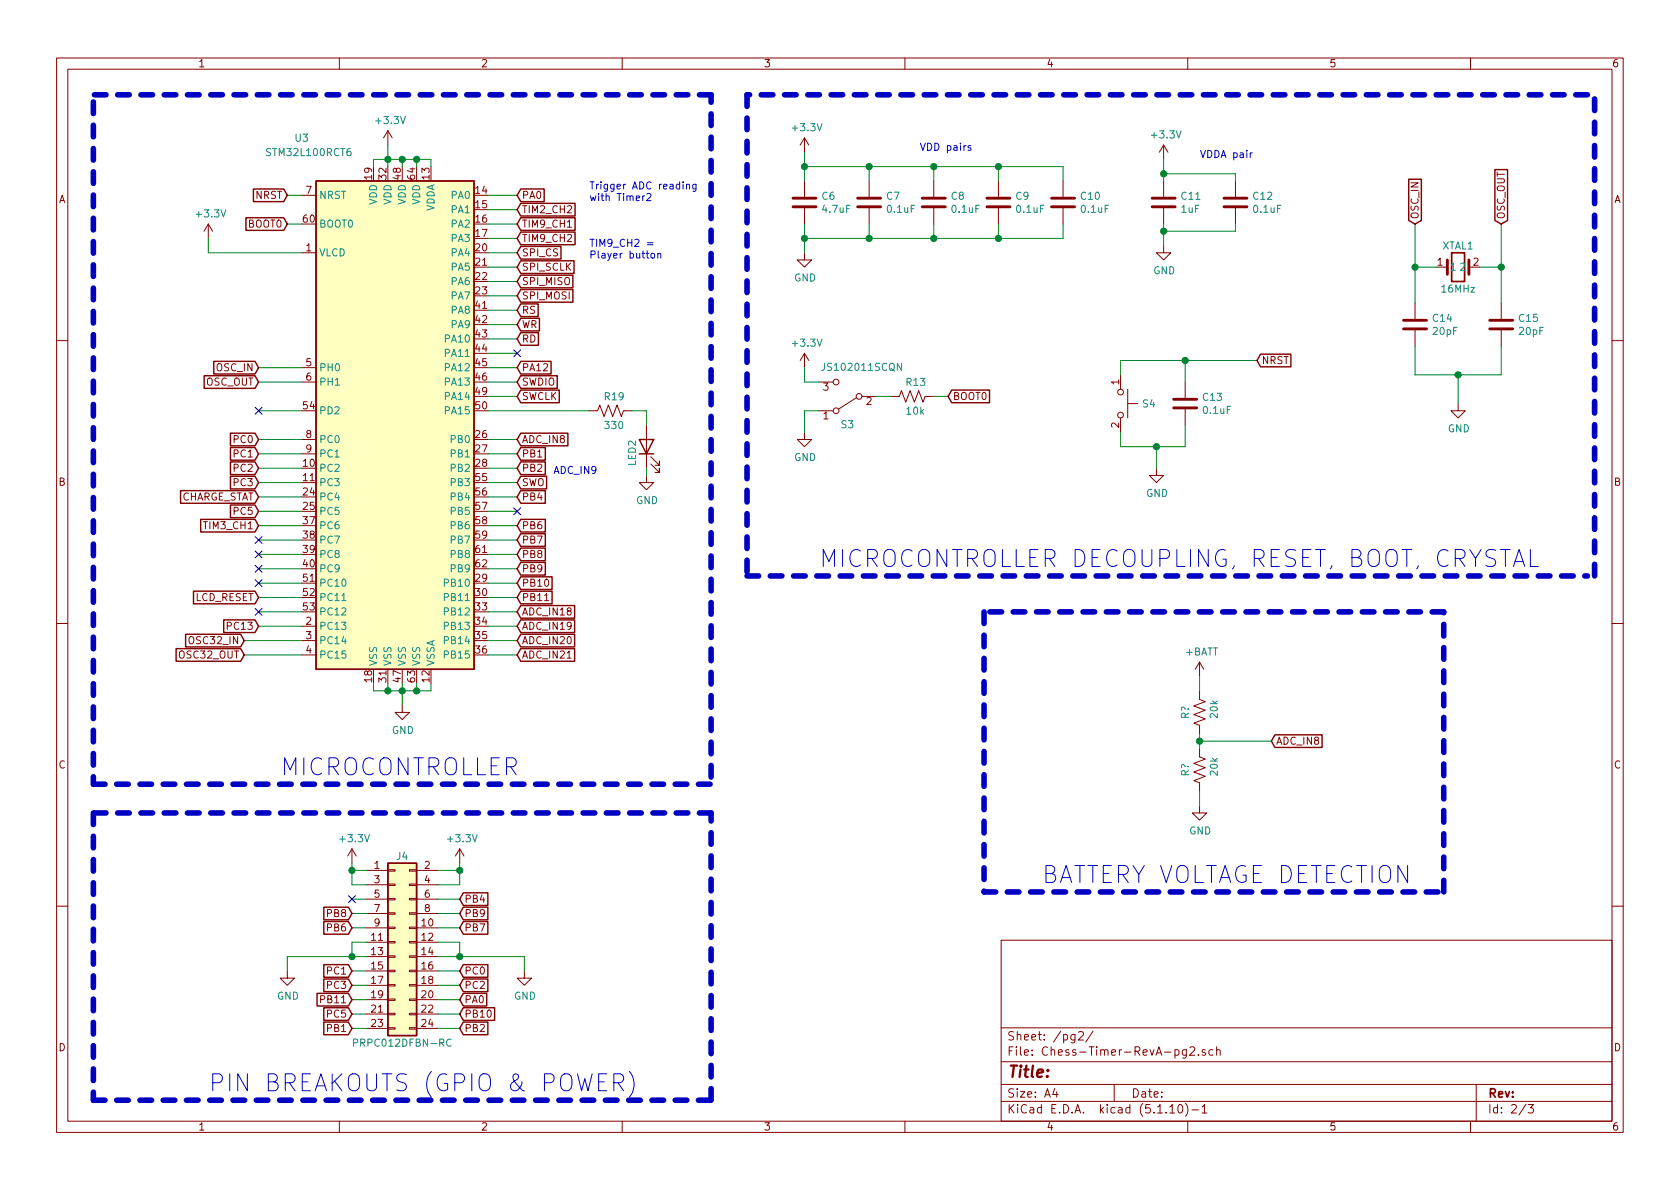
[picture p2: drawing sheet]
<svg xmlns="http://www.w3.org/2000/svg" width="297mm" height="210mm" viewBox="0 0 297 210" stroke-linecap="round" stroke-linejoin="round" font-family="sans-serif">
<g fill="none" stroke="#840000" stroke-width=".18">
<path d="M10 10.3h277v189.9h-277zM12 12.2h273v186.1h-273zM60 10.3v1.9M110 10.3v1.9M160 10.3v1.9M210 10.3v1.9M260 10.3v1.9M36.8 39.6l-.7 1.3M36.8 39.6v2.6M36.8 39.6l.8 1.3M53.3 34.5h2.6M68.6 23.1l-.8 1.3"/>
<path d="M68.6 23.1v2.5M68.6 23.1l.7 1.3M142.2 24.4l-.7 1.2M142.2 24.4v2.5M142.2 32v2.8M142.2 36.8v2.8M142.2 24.4l.8 1.2M153.7 32v2.8M153.7 36.8v2.8M165.1 32v2.8M165.1 36.8v2.8M176.5 32v2.8"/>
<path d="M176.5 36.8v2.8M188 32v2.8M188 36.8v2.8M205.7 25.6v2.6M205.7 32v2.8M205.7 36.8v2.8M205.7 25.6l-.7 1.3M205.7 25.6l.8 1.3M218.4 32v2.8M218.4 36.8v2.8M53.3 44.7h2.6M100.3 40.2h.8"/>
<path d="M142.2 44.7v1.3h1.3l-1.3 1.2-1.2-1.2h1.2M205.7 43.4v1.3h1.3l-1.3 1.3-1.2-1.3h1.2M250.2 53.6v2.8M250.2 58.4v2.8M255.3 47.2h.6M259.7 47.2h.6M265.4 53.6v2.8M265.4 58.4v2.8M10 60.2h2M53.3 67.6h2.6M53.3 77.7h2.6M53.3 65h2.6"/>
<path d="M104.1 72.6h1.6l.3-1 .8 2.1 .8-2.1 .7 2.1 .8-2.1 .8 2.1 .3-1.1h1.6M114.3 75.2v7.6M142.2 76.4v1.3h1.3l-1.3 1.3-1.2-1.3h1.2M142.2 62.5v2.5M142.2 62.5l-.7 1.2M142.2 62.5l.8 1.2M144.8 72.6h2.5M144.8 67.6h2.5M151.4 70.4l-3.2 2M152.4 70.1h2.5M157.5 70.1h1.5l.4-1 .7 2 .8-2 .8 2 .7-2 .8 2 .4-1h1.5M198.1 66.3v2.5"/>
<path d="M198.1 73.9v2.5M199.4 71.4h1.8M199.4 68.8v5.1M209.5 67.6v2.8M209.5 72.4v2.8M257.8 71.4v1.2h1.3l-1.3 1.3-1.3-1.3h1.3M285 60.2h2M53.3 80.3h2.6M114.3 84.1v1.2h1.3l-1.3 1.3-1.3-1.3h1.3M115.1 82l1.5 1.6v-.8v.8h-.8M115.1 80.8l1.5 1.5v-.8v.8h-.8M204.5 82.8v1.3h1.2l-1.2 1.2-1.3-1.2h1.3"/>
<path d="M10 110.3h2M53.3 110.7h2.6M53.3 113.3h2.6M53.3 115.8h2.6M96.3 106.2h.7M100.3 116.4h.7M212.1 117.1l-.8 1.3M212.1 117.1v2.5M212.1 117.1l.8 1.3M285 110.3h2M71.1 124.7v1.3h1.3l-1.3 1.2-1.3-1.2h1.3M212.1 122.2v1.5l1 .4-2 .7 2 .8-2 .8 2 .7-2 .8 1 .4v1.5"/>
<path d="M212.1 132.3v1.6l1 .3-2 .8 2 .8-2 .7 2 .8-2 .7 1 .4v1.5M62.2 150.1l-.7 1.3M62.2 150.1v2.5M62.2 150.1l.8 1.3M64.8 153.9h3.8M64.8 156.5h3.8M64.8 159h3.8M68.6 158.9h1.2v.2h-1.2zM68.6 156.3h1.2v.3h-1.2zM68.6 153.8h1.2v.2h-1.2zM72.4 158.9h1.3v.2h-1.3zM72.4 156.3h1.3v.3h-1.3z"/>
<path d="M72.4 153.8h1.3v.2h-1.3zM73.7 153.9h3.8M73.7 156.5h3.8M73.7 159h3.8M81.3 150.1l-.8 1.3M81.3 150.1v2.5M81.3 150.1l.7 1.3M212.1 142.5v1.3h1.3l-1.3 1.2-1.3-1.2h1.3M10 160.2h2M50.8 171.7v1.3h1.3l-1.3 1.2-1.3-1.2h1.3M64.8 164.1h3.8M64.8 166.6h3.8"/>
<path d="M64.8 169.2h3.8M64.8 171.7h3.8M64.8 174.2h3.8M64.8 176.8h3.8M64.8 179.3h3.8M64.8 161.5h3.8M68.6 171.6h1.2v.2h-1.2zM68.6 174.1h1.2v.3h-1.2zM68.6 176.7h1.2v.2h-1.2zM68.6 179.2h1.2v.2h-1.2zM68.6 169h1.2v.3h-1.2zM68.6 164h1.2v.2h-1.2z"/>
<path d="M68.6 161.4h1.2v.3h-1.2zM68.6 166.5h1.2v.2h-1.2zM72.4 171.6h1.3v.2h-1.3zM72.4 174.1h1.3v.3h-1.3zM72.4 176.7h1.3v.2h-1.3zM72.4 179.2h1.3v.2h-1.3zM72.4 169h1.3v.3h-1.3zM72.4 164h1.3v.2h-1.3zM72.4 161.4h1.3v.3h-1.3zM72.4 166.5h1.3v.2h-1.3zM73.7 164.1h3.8M73.7 166.6h3.8"/>
<path d="M73.7 169.2h3.8M73.7 171.7h3.8M73.7 174.2h3.8M73.7 176.8h3.8M73.7 179.3h3.8M73.7 161.5h3.8M92.7 171.7v1.3h1.3l-1.3 1.2-1.3-1.2h1.3M177 166.3h108v32h-108zM285 160.2h2M60 198.3v1.9M64.8 181.9h3.8M68.6 181.7h1.2v.3h-1.2z"/>
<path d="M72.4 181.7h1.3v.3h-1.3zM73.7 181.9h3.8M110 198.3v1.9M160 198.3v1.9M177 194.8h108M177 191.8h108M177 187.8h108M177 181.8h108M186.5 192.5l-.4 1h1M186.8 193v1M190.1 182.9v1.2l-.3 .3-.4-.1M190.1 183l-.5-.1-.3 .3 .1 .6 .2 .1 .5-.1"/>
<path d="M190.7 182.6l.2-.2h.4l.2 .2 .1 .2-1 1.1h1M193.3 182.3l-1.3 2M197 191.8v3M206.8 195.8l.5-.5v1.5M206.8 196.8h.9M208.5 195.4l.1-.1a.8 .8 0 0 1 .5 .8 .8 .8 0 0 1-.5 .7 1 1 0 0 1-.1-1.4zM209.6 195.1a1.71 1.71 0 0 1 0 2.3M209.8 185.6v1.2l-.3 .3-.4-.1M209.8 185.7l-.5-.1-.3 .3 .2 .6h.6M210 198.3v1.9M210.4 185.3l.2-.2h.4l.3 .4-1 1.1h1M210.7 196.3h1.2"/>
<path d="M211.9 186.5v.1M212.5 195.8l.5-.5v1.5M212.5 196.8h.9M213.1 185.7l-.3-.1-.3 .2 .1 .2 .5 .2v.3h-.6M214.5 185.7l-.5-.1-.3 .3 .1 .6 .2 .1 .5-.1M215.1 185.7l.2-.1 .4 .1v.9M215.1 185.1v1.5M260 198.3v1.9M261 191.8v6.5M269.8 195.2l-1.2 2M270.2 195.3h.9l-.5 .6 .4 .1v.7l-.2 .1-.6-.1"/>
<circle cx="147.8" cy="67.6" r=".51"/>
<circle cx="147.8" cy="72.6" r=".51"/>
<circle cx="151.9" cy="70.1" r=".51"/>
<circle cx="198.1" cy="73.4" r=".51"/>
<circle cx="198.1" cy="69.3" r=".51"/>
</g>
<g fill="#ffffc2" stroke="#ffffc2" stroke-width=".18">
<path d="M68.6 152.6h5.1v30.5h-5.1z"/>
<path d="M55.9 32h27.9v86.4h-27.9z"/>
</g>
<g fill="none" stroke="#840000" stroke-width=".25">
<path d="M43.5 38.5h6.7l.6 1.1-.6 1.1h-6.7zM44.8 33.4h5.4l.6 1.1-.6 1.2h-5.4zM55.9 32h27.9v86.4h-27.9zM92.1 33.4h4.1v2.3h-4.1l-.7-1.2zM92.1 36h9.6v2.2h-9.6l-.7-1.1zM92.1 38.5h9.6v2.2h-9.6l-.7-1.1zM249.1 31.7h2.2v7.3l-1.1 .6-1.1-.6zM264.3 30h2.2v9l-1.1 .6-1.1-.6zM92.1 53.7h3v2.3h-3l-.7-1.1zM92.1 58.8h3.1v2.3h-3.1l-.7-1.2zM92.1 56.3h3.3v2.2h-3.3l-.7-1.1zM92.1 51.2h9.2v2.2h-9.2l-.7-1.1z"/>
<path d="M92.1 41h9.6v2.3h-9.6l-.7-1.1zM92.1 48.7h9.2v2.2h-9.2l-.7-1.1zM92.1 46.1h9.4v2.3h-9.4l-.7-1.2zM92.1 43.6h7.1v2.2h-7.1l-.7-1.1zM36.1 66.4h9l.6 1.2-.6 1.1h-9zM37.8 63.9h7.3l.6 1.1-.6 1.1h-7.3zM40.7 79.1h4.4l.6 1.2-.6 1.1h-4.4zM40.7 76.6h4.4l.6 1.1-.6 1.1h-4.4zM92.1 79.1h4.3v2.3h-4.3l-.7-1.1zM92.1 63.9h5.3v2.2h-5.3l-.7-1.1zM92.1 76.6h8.3v2.2h-8.3l-.7-1.1zM92.1 69h6.8v2.2h-6.8l-.7-1.1z"/>
<path d="M92.1 66.4h6.4v2.3h-6.4l-.7-1.1zM113 77.7h2.6l-1.3 2.6zM168.3 69h6.7v2.2h-6.7l-.7-1.1zM222.9 62.6h5.3v2.3h-5.3l-.7-1.2zM31.9 86.8h13.2l.6 1.1-.6 1.1h-13.2zM35.5 91.8h9.6l.6 1.2-.6 1.1h-9.6zM40.7 89.3h4.4l.6 1.1-.6 1.1h-4.4zM40.7 84.2h4.4l.6 1.1-.6 1.2h-4.4zM40.7 81.7h4.4l.6 1.1-.6 1.1h-4.4zM92.1 81.7h4.3v2.2h-4.3l-.7-1.1zM92.1 84.2h4.5v2.3h-4.5l-.7-1.2zM92.1 86.8h4.3v2.2h-4.3l-.7-1.1z"/>
<path d="M92.1 91.8h4.3v2.3h-4.3l-.7-1.1zM92.1 94.4h4.3v2.2h-4.3l-.7-1.1zM92.1 96.9h4.3v2.3h-4.3l-.7-1.2zM92.1 99.5h4.3v2.2h-4.3l-.7-1.1zM113 80.3h2.6M31.1 114.7h11.4l.7 1.1-.7 1.1h-11.4zM32.8 112.2h9.7l.7 1.1-.7 1.1h-9.7zM34.2 104.5h10.9l.6 1.2-.6 1.1h-10.9zM39.5 109.6h5.6l.6 1.1-.6 1.2h-5.6zM92.1 104.5h5.5v2.3h-5.5l-.7-1.1zM92.1 102h5.5v2.2h-5.5l-.7-1.1zM92.1 114.7h9.5v2.2h-9.5l-.7-1.1z"/>
<path d="M92.1 112.2h9.5v2.2h-9.5l-.7-1.1zM92.1 109.6h9.5v2.3h-9.5l-.7-1.2zM92.1 107.1h9.5v2.2h-9.5l-.7-1.1zM225.4 129.9h8.4v2.3h-8.4l-.6-1.1zM68.6 152.6h5.1v30.5h-5.1zM81.9 157.9h4.4v2.2h-4.4l-.6-1.1zM56.1 175.7h5.5l.6 1.1-.6 1.1h-5.5zM57.3 163h4.3l.6 1.1-.6 1.1h-4.3zM57.3 160.4h4.3l.6 1.1-.6 1.2h-4.3zM57.3 170.6h4.3l.6 1.1-.6 1.1h-4.3zM57.3 173.1h4.3l.6 1.1-.6 1.2h-4.3zM57.3 178.2h4.3l.6 1.1-.6 1.1h-4.3z"/>
<path d="M81.9 178.2h5.6v2.2h-5.6l-.6-1.1zM81.9 170.6h4.4v2.2h-4.4l-.6-1.1zM81.9 175.7h4.2v2.2h-4.2l-.6-1.1zM81.9 173.1h4.4v2.3h-4.4l-.6-1.2zM81.9 160.4h4.4v2.3h-4.4l-.6-1.2zM81.9 163h4.4v2.2h-4.4l-.6-1.1zM57.3 180.7h4.3l.6 1.2-.6 1.1h-4.3zM81.9 180.7h4.4v2.3h-4.4l-.6-1.1z"/>
</g>
<path d="M159.4 64.2v1.3l-.8-1.3v1.3M60.5 106.2h.7M62.5 184.4l.7-.1v-.4l-.7-.2v1.3M79.8 183.9a.6 .6 0 0 0-.9 .4 .6 .6 0 0 0 .6 .7l.3-.1" fill="none" stroke="#008484" stroke-width=".18"/>
<g fill="none" stroke="#840000" stroke-width=".51">
<path d="M140.2 36.6h4.1M140.2 35h4.1M151.6 36.6h4.1M151.6 35h4.1M163.1 36.6h4M163.1 35h4M174.5 36.6h4.1M174.5 35h4.1M185.9 36.6h4.1M185.9 35h4.1M203.7 36.6h4.1M203.7 35h4.1"/>
<path d="M216.4 36.6h4.1M216.4 35h4.1M248.2 58.2h4M248.2 56.6h4M255.9 46v2.5M259.7 46v2.5M263.4 58.2h4.1M263.4 56.6h4.1M207.5 72.1h4.1M207.5 70.6h4.1"/>
</g>
<path d="M256.7 44.7h2.3v5.1h-2.3z" fill="none" stroke="#840000" stroke-width=".3"/>
<g fill="none" stroke="#0000c2" stroke-width=".99" stroke-dasharray="2.1 2.1">
<path d="M16.5 18v120.7M125.7 16.8h-109.2M132.1 16.8v86.3M280.7 16.8h-148.6M132.1 101.8h148.6M174 108.2v49.5M255.3 108.2h-81.3M281.9 101.8v-86.3M16.5 138.7h109.2M125.7 137.4v-120.6M16.5 143.8v50.8M125.7 143.8h-109.2"/>
<path d="M174 157.7h81.3M255.3 157.7v-49.5M16.5 194.6h109.2M125.7 194.6v-50.8"/>
</g>
<g fill="none" stroke="#008400" stroke-width=".18">
<path d="M50.8 39.6h2.5M50.8 34.5h2.5M66 29.5v-1.3h10.2v1.3M68.6 25.6v3.9M71.1 28.2v1.3M73.7 28.2v1.3M86.4 39.6h5M86.4 34.5h5M86.4 37.1h5M142.2 29.5h45.8v2.5M142.2 26.9v5.1M142.2 39.6v5.1"/>
<path d="M153.7 29.5v2.5M153.7 39.6v2.6M165.1 29.5v2.5M165.1 39.6v2.6M176.5 29.5v2.5M176.5 39.6v2.6M188 39.6v2.6h-45.8M205.7 28.2v3.8M205.7 39.6v3.8M205.7 30.7h12.7v1.3M218.4 39.6v1.3h-12.7M250.2 39.6v14"/>
<path d="M265.4 39.6v14M36.8 42.2v2.5h16.5M86.4 42.2h5M86.4 47.2h5M86.4 59.9h5M86.4 57.4h5M86.4 54.9h5M86.4 52.3h5M86.4 49.8h5M86.4 44.7h5M250.2 47.2h3.8M261.6 47.2h3.8"/>
<path d="M45.7 72.6h7.6M45.7 77.7h7.6M45.7 65h7.6M45.7 67.6h7.6M86.4 72.6h17.7M86.4 77.7h5M86.4 65h5M86.4 62.5h5M86.4 67.6h5M86.4 70.1h5M111.8 72.6h2.5v2.6M142.2 65v2.6h2.6"/>
<path d="M144.8 72.6h-2.6v3.8M154.9 70.1h2.6M165.1 70.1h2.5M204.5 79v3.8M209.5 75.2v3.8h-11.4v-2.6M209.5 63.7v3.9M222.2 63.7h-24.1v2.6M250.2 61.2v5.1h15.2v-5.1M257.8 66.3v5.1M45.7 90.4h7.6M45.7 82.8h7.6M45.7 85.3h7.6"/>
<path d="M45.7 87.9h7.6M45.7 93h7.6M45.7 95.5h7.6M45.7 98h7.6M45.7 80.3h7.6M86.4 90.4h5M86.4 82.8h5M86.4 85.3h5M86.4 87.9h5M86.4 93h5M86.4 95.5h5M86.4 98h5"/>
<path d="M86.4 80.3h5M114.3 82.8v1.3M43.2 113.3h10.1M43.2 115.8h10.1M45.7 100.6h7.6M45.7 103.1h7.6M45.7 105.7h7.6M45.7 108.2h7.6M45.7 110.7h7.6M86.4 100.6h5M86.4 103.1h5M86.4 105.7h5"/>
<path d="M86.4 108.2h5M86.4 110.7h5M86.4 113.3h5M86.4 115.8h5M212.1 119.6v2.6M66 120.9v1.3h10.2v-1.3M68.6 120.9v1.3M71.1 120.9v3.8M73.7 120.9v1.3M212.1 129.8v2.5M212.1 139.9v2.6M212.1 131.1h12.7"/>
<path d="M62.2 153.9h2.6M62.2 152.6v3.9h2.6M62.2 159h2.6M77.5 153.9h3.8M77.5 159h3.8M81.3 152.6v3.9h-3.8M62.2 171.7h2.6M62.2 174.2h2.6M62.2 176.8h2.6M62.2 179.3h2.6M62.2 164.1h2.6M62.2 161.5h2.6"/>
<path d="M64.8 166.6h-2.6v2.6M64.8 169.2h-14v2.5M77.5 166.6h3.8v2.6M77.5 169.2h15.2v2.5M77.5 171.7h3.8M77.5 174.2h3.8M77.5 176.8h3.8M77.5 179.3h3.8M77.5 164.1h3.8M77.5 161.5h3.8M62.2 181.9h2.6M77.5 181.9h3.8"/>
</g>
<g fill="none" stroke="#0000c2" stroke-width=".18">
<path d="M114 34.6l-.4 .3M114.4 34.3l.5-.1 .2 .4-.1 .2-.7 .7h.8M121.4 32.7l.2-.1h.3v.8M121.4 32.6v.8M123.1 32.6l-.1 1.1-.2 .2-.3-.1M123.1 32.6h-.4l-.2 .2 .1 .6h.5M171.6 25.8l-.3-.1-.2 .2 .1 .2 .4 .1v.3h-.5M221.4 27l-.2 .1-.1 .1M114.5 42.9h.9M114.5 43.3h.9M115.1 44.9l.2-.1 .3 .1 .1 .1-.1 .6h-.3l-.2-.1zM116.3 44.9l.2-.1 .3 .1v.7"/>
<path d="M116.3 44.8v.8M270.6 97.2v3h1.4M267.6 100.2l1-3 1 3M107.3 189.9h-1.5v3h1.5M108.5 191.5h1.2a.81 .81 0 0 0 .6-.8 .81 .81 0 0 0-.6-.8h-1.2v3M109.2 191.5l1.1 1.4M111.3 189.5a3.4 3.4 0 0 1 0 4.5"/>
</g>
<g fill="#008400" stroke="#008400" stroke-width=".25">
<circle cx="205.7" cy="30.7" r=".51"/>
<circle cx="153.7" cy="29.5" r=".51"/>
<circle cx="205.7" cy="40.9" r=".51"/>
<circle cx="257.8" cy="66.3" r=".51"/>
<circle cx="71.1" cy="122.2" r=".51"/>
<circle cx="212.1" cy="131.1" r=".51"/>
<circle cx="250.2" cy="47.2" r=".51"/>
<circle cx="265.4" cy="47.2" r=".51"/>
<circle cx="71.1" cy="28.2" r=".51"/>
<circle cx="68.6" cy="28.2" r=".51"/>
<circle cx="176.5" cy="42.2" r=".51"/>
<circle cx="73.7" cy="122.2" r=".51"/>
<circle cx="142.2" cy="29.5" r=".51"/>
<circle cx="142.2" cy="42.2" r=".51"/>
<circle cx="73.7" cy="28.2" r=".51"/>
<circle cx="165.1" cy="42.2" r=".51"/>
<circle cx="204.5" cy="79" r=".51"/>
<circle cx="62.2" cy="169.2" r=".51"/>
<circle cx="209.6" cy="63.7" r=".51"/>
<circle cx="153.7" cy="42.2" r=".51"/>
<circle cx="68.6" cy="122.2" r=".51"/>
<circle cx="81.3" cy="169.2" r=".51"/>
<circle cx="165.1" cy="29.5" r=".51"/>
<circle cx="62.2" cy="153.9" r=".51"/>
<circle cx="176.5" cy="29.5" r=".51"/>
<circle cx="81.3" cy="153.9" r=".51"/>
</g>
<g fill="none" stroke="#000084" stroke-width=".18">
<path d="M45.1 72l1.2 1.2M46.3 72l-1.2 1.2M90.8 61.9l1.2 1.2M92 61.9l-1.2 1.2M45.1 100l1.2 1.2M45.1 97.4l1.2 1.2M45.1 94.9l1.2 1.2M46.3 100l-1.2 1.2M46.3 97.4l-1.2 1.2M46.3 94.9l-1.2 1.2M90.8 89.8l1.2 1.2M92 89.8l-1.2 1.2"/>
<path d="M45.1 102.5l1.2 1.2M45.1 107.6l1.2 1.2M46.3 102.5l-1.2 1.2M46.3 107.6l-1.2 1.2M61.6 158.4l1.2 1.2M62.8 158.4l-1.2 1.2"/>
</g>
<g font-size="4.2" fill="#0000c2">
<text x="144.8" y="100.3">MICROCONTROLLER DECOUPLING, RESET, BOOT, CRYSTAL</text>
<text x="49.5" y="137.2">MICROCONTROLLER</text>
<text x="184.1" y="156.2">BATTERY VOLTAGE DETECTION</text>
<text x="36.8" y="193">PIN BREAKOUTS (GPIO &amp; POWER)</text>
</g>
<text font-size="2.8" fill="#840000" x="178" y="190.5">Title:</text>
<g font-size="2.1" fill="#840000">
<text x="178" y="184">Sheet: /pg2/</text>
<text x="178" y="186.7">File: Chess-Timer-RevA-pg2.sch</text>
<text x="178" y="196.9">KiCad E.D.A. kicad (5.1.10)-1</text>
<text x="178" y="194.1">Size: A4</text>
<text x="200" y="194.1">Date:</text>
<text x="263" y="194.1">Rev:</text>
<text x="263" y="196.9">Id: 2/3</text>
</g>
<g font-size="1.8" fill="#840000">
<text x="35" y="11.9">1</text>
<text x="85" y="11.9">2</text>
<text x="135" y="11.9">3</text>
<text x="185" y="11.9">4</text>
<text x="235" y="11.9">5</text>
<text x="285" y="11.9">6</text>
<text x="10.4" y="35.9">A</text>
<text x="45.2" y="35.2">NRST</text>
<text x="54.1" y="34.3">7</text>
<text x="65.8" y="31.7" transform="rotate(-90 65.8 31.7)">19</text>
<text x="68.3" y="31.7" transform="rotate(-90 68.3 31.7)">32</text>
<text x="70.9" y="31.7" transform="rotate(-90 70.9 31.7)">48</text>
<text x="73.4" y="31.7" transform="rotate(-90 73.4 31.7)">64</text>
<text x="75.9" y="31.7" transform="rotate(-90 75.9 31.7)">13</text>
<text x="84.1" y="34.3">14</text>
<text x="92.2" y="35.2">PA0</text>
<text x="285.4" y="35.9">A</text>
<text x="43.9" y="40.3">BOOT0</text>
<text x="53.6" y="39.4">60</text>
<text x="84.1" y="36.8">15</text>
<text x="84.1" y="39.4">16</text>
<text x="84.1" y="41.9">17</text>
<text x="92.2" y="37.7">TIM2_CH2</text>
<text x="92.2" y="40.3">TIM9_CH1</text>
<text x="250.8" y="38.8" transform="rotate(-90 250.8 38.8)">OSC_IN</text>
<text x="266.1" y="38.8" transform="rotate(-90 266.1 38.8)">OSC_OUT</text>
<text x="54.1" y="44.4">1</text>
<text x="84.1" y="44.4">20</text>
<text x="84.1" y="47">21</text>
<text x="92.2" y="42.8">TIM9_CH2</text>
<text x="92.2" y="47.9">SPI_SCLK</text>
<text x="92.2" y="45.3">SPI_CS</text>
<text x="254.2" y="47">1</text>
<text x="260.5" y="47">2</text>
<text x="84.1" y="49.5">22</text>
<text x="84.1" y="52.1">23</text>
<text x="92.2" y="53">SPI_MOSI</text>
<text x="92.2" y="50.4">SPI_MISO</text>
<text x="84.1" y="59.7">43</text>
<text x="84.1" y="54.6">41</text>
<text x="84.1" y="57.1">42</text>
<text x="92.2" y="55.5">RS</text>
<text x="92.2" y="58">WR</text>
<text x="38.4" y="65.7">OSC_IN</text>
<text x="54.1" y="64.8">5</text>
<text x="84.1" y="62.2">44</text>
<text x="84.1" y="64.8">45</text>
<text x="92.2" y="60.6">RD</text>
<text x="92.2" y="65.7">PA12</text>
<text x="223" y="64.4">NRST</text>
<text x="36.4" y="68.2">OSC_OUT</text>
<text x="54.1" y="67.3">6</text>
<text x="84.1" y="67.3">46</text>
<text x="84.1" y="69.8">49</text>
<text x="92.2" y="70.7">SWCLK</text>
<text x="92.2" y="68.2">SWDIO</text>
<text x="145.6" y="69.1">3</text>
<text x="153.2" y="71.6">2</text>
<text x="168.4" y="70.7">BOOT0</text>
<text x="197.9" y="68" transform="rotate(-90 197.9 68)">1</text>
<text x="53.6" y="72.4">54</text>
<text x="54.1" y="77.5">8</text>
<text x="84.1" y="72.4">50</text>
<text x="84.1" y="77.5">26</text>
<text x="145.6" y="74.2">1</text>
<text x="197.9" y="75.7" transform="rotate(-90 197.9 75.7)">2</text>
<text x="41.5" y="80.9">PC1</text>
<text x="41.5" y="78.4">PC0</text>
<text x="41.5" y="83.4">PC2</text>
<text x="53.6" y="82.5">10</text>
<text x="54.1" y="80">9</text>
<text x="84.1" y="80">27</text>
<text x="84.1" y="82.5">28</text>
<text x="92.2" y="80.9">PB1</text>
<text x="92.2" y="78.4">ADC_IN8</text>
<text x="92.2" y="83.4">PB2</text>
<text x="10.4" y="85.9">B</text>
<text x="31.7" y="88.5">CHARGE_STAT</text>
<text x="41.5" y="86">PC3</text>
<text x="53.6" y="85.1">11</text>
<text x="53.6" y="87.6">24</text>
<text x="84.1" y="85.1">55</text>
<text x="84.1" y="87.6">56</text>
<text x="92.2" y="86">SWO</text>
<text x="92.2" y="88.5">PB4</text>
<text x="285.4" y="85.9">B</text>
<text x="36.4" y="93.6">TIM3_CH1</text>
<text x="41.5" y="91.1">PC5</text>
<text x="53.6" y="90.2">25</text>
<text x="53.6" y="92.7">37</text>
<text x="53.6" y="95.2">38</text>
<text x="84.1" y="90.2">57</text>
<text x="84.1" y="92.7">58</text>
<text x="84.1" y="95.2">59</text>
<text x="92.2" y="93.6">PB6</text>
<text x="53.6" y="97.8">39</text>
<text x="53.6" y="100.3">40</text>
<text x="84.1" y="97.8">61</text>
<text x="84.1" y="100.3">62</text>
<text x="92.2" y="96.1">PB7</text>
<text x="92.2" y="98.7">PB8</text>
<text x="92.2" y="101.2">PB9</text>
<text x="34.4" y="106.3">LCD_RESET</text>
<text x="53.6" y="102.9">51</text>
<text x="53.6" y="105.4">52</text>
<text x="53.6" y="107.9">53</text>
<text x="84.1" y="102.9">29</text>
<text x="84.1" y="105.4">30</text>
<text x="84.1" y="107.9">33</text>
<text x="92.2" y="106.3">PB11</text>
<text x="92.2" y="103.8">PB10</text>
<text x="33.8" y="113.9">OSC32_IN</text>
<text x="40.5" y="111.4">PC13</text>
<text x="54.1" y="110.5">2</text>
<text x="54.1" y="113">3</text>
<text x="84.1" y="110.5">34</text>
<text x="84.1" y="113">35</text>
<text x="92.2" y="113.9">ADC_IN20</text>
<text x="92.2" y="111.4">ADC_IN19</text>
<text x="92.2" y="108.8">ADC_IN18</text>
<text x="31.9" y="116.5">OSC32_OUT</text>
<text x="54.1" y="115.6">4</text>
<text x="84.1" y="115.6">36</text>
<text x="92.2" y="116.5">ADC_IN21</text>
<text x="65.8" y="120.6" transform="rotate(-90 65.8 120.6)">18</text>
<text x="68.3" y="120.6" transform="rotate(-90 68.3 120.6)">31</text>
<text x="70.9" y="120.6" transform="rotate(-90 70.9 120.6)">47</text>
<text x="73.4" y="120.6" transform="rotate(-90 73.4 120.6)">63</text>
<text x="75.9" y="120.6" transform="rotate(-90 75.9 120.6)">12</text>
<text x="225.6" y="131.7">ADC_IN8</text>
<text x="10.4" y="135.9">C</text>
<text x="285.4" y="135.9">C</text>
<text x="66.2" y="153.7">1</text>
<text x="75.1" y="153.7">2</text>
<text x="66.2" y="156.2">3</text>
<text x="66.2" y="158.7">5</text>
<text x="66.2" y="161.3">7</text>
<text x="75.1" y="156.2">4</text>
<text x="75.1" y="158.7">6</text>
<text x="75.1" y="161.3">8</text>
<text x="82.1" y="159.6">PB4</text>
<text x="58" y="164.7">PB6</text>
<text x="58" y="162.2">PB8</text>
<text x="65.7" y="166.4">11</text>
<text x="66.2" y="163.8">9</text>
<text x="74.6" y="163.8">10</text>
<text x="74.6" y="166.4">12</text>
<text x="82.1" y="162.2">PB9</text>
<text x="82.1" y="164.7">PB7</text>
<text x="58" y="172.3">PC1</text>
<text x="65.7" y="168.9">13</text>
<text x="65.7" y="171.4">15</text>
<text x="65.7" y="174">17</text>
<text x="74.6" y="168.9">14</text>
<text x="74.6" y="171.4">16</text>
<text x="74.6" y="174">18</text>
<text x="82.1" y="172.3">PC0</text>
<text x="57" y="177.4">PB11</text>
<text x="58" y="174.9">PC3</text>
<text x="58" y="180">PC5</text>
<text x="65.7" y="176.5">19</text>
<text x="65.7" y="179.1">21</text>
<text x="74.6" y="176.5">20</text>
<text x="74.6" y="179.1">22</text>
<text x="82.1" y="180">PB10</text>
<text x="82.1" y="177.4">PA0</text>
<text x="82.1" y="174.9">PC2</text>
<text x="10.4" y="185.9">D</text>
<text x="58" y="182.5">PB1</text>
<text x="65.7" y="181.6">23</text>
<text x="74.6" y="181.6">24</text>
<text x="82.1" y="182.5">PB2</text>
<text x="285.4" y="185.9">D</text>
<text x="35" y="199.9">1</text>
<text x="85" y="199.9">2</text>
<text x="135" y="199.9">3</text>
<text x="185" y="199.9">4</text>
<text x="235" y="199.9">5</text>
<text x="285" y="199.9">6</text>
</g>
<g font-size="1.8" fill="#008484">
<text x="66.6" y="21.9">+3.3V</text>
<text x="140.3" y="23.2">+3.3V</text>
<text x="47.4" y="27.6">STM32L100RCT6</text>
<text x="52.2" y="25.1">U3</text>
<text x="203.8" y="24.5">+3.3V</text>
<text x="56.4" y="35.2">NRST</text>
<text x="79.9" y="35.2">PA0</text>
<text x="145.4" y="35.3">C6</text>
<text x="156.8" y="35.3">C7</text>
<text x="168.2" y="35.3">C8</text>
<text x="179.7" y="35.3">C9</text>
<text x="191.2" y="35.3">C10</text>
<text x="208.9" y="35.3">C11</text>
<text x="221.6" y="35.3">C12</text>
<text x="34.9" y="38.4">+3.3V</text>
<text x="56.4" y="40.3">BOOT0</text>
<text x="66.7" y="36.2" transform="rotate(-90 66.7 36.2)">VDD</text>
<text x="69.2" y="36.2" transform="rotate(-90 69.2 36.2)">VDD</text>
<text x="71.8" y="36.2" transform="rotate(-90 71.8 36.2)">VDD</text>
<text x="74.3" y="36.2" transform="rotate(-90 74.3 36.2)">VDD</text>
<text x="76.8" y="37.5" transform="rotate(-90 76.8 37.5)">VDDA</text>
<text x="79.9" y="37.7">PA1</text>
<text x="79.9" y="40.3">PA2</text>
<text x="145.5" y="37.6">4.7uF</text>
<text x="157" y="37.6">0.1uF</text>
<text x="168.4" y="37.6">0.1uF</text>
<text x="179.8" y="37.6">0.1uF</text>
<text x="191.3" y="37.6">0.1uF</text>
<text x="208.9" y="37.6">1uF</text>
<text x="221.7" y="37.6">0.1uF</text>
<text x="56.4" y="45.3">VLCD</text>
<text x="79.9" y="42.8">PA3</text>
<text x="79.9" y="45.3">PA4</text>
<text x="79.9" y="47.9">PA5</text>
<text x="255" y="44.1">XTAL1</text>
<text x="256.3" y="47.9">1</text>
<text x="258.3" y="47.9">2</text>
<text x="79.9" y="50.4">PA6</text>
<text x="79.9" y="53">PA7</text>
<text x="140.4" y="49.8">GND</text>
<text x="203.9" y="48.5">GND</text>
<text x="255" y="51.7">16MHz</text>
<text x="79.9" y="55.5">PA8</text>
<text x="79.9" y="58">PA9</text>
<text x="253.4" y="56.9">C14</text>
<text x="253.4" y="59.2">20pF</text>
<text x="268.6" y="56.9">C15</text>
<text x="268.7" y="59.2">20pF</text>
<text x="56.4" y="65.7">PH0</text>
<text x="78.9" y="60.6">PA10</text>
<text x="78.9" y="63.1">PA11</text>
<text x="78.9" y="65.7">PA12</text>
<text x="140.3" y="61.3">+3.3V</text>
<text x="145.8" y="65.6">JS102011SCQN</text>
<text x="56.4" y="68.2">PH1</text>
<text x="78.9" y="68.2">PA13</text>
<text x="78.9" y="70.7">PA14</text>
<text x="107" y="70.8">R19</text>
<text x="160.3" y="68.2">R13</text>
<text x="212.8" y="70.9">C13</text>
<text x="56.4" y="73.3">PD2</text>
<text x="78.9" y="73.3">PA15</text>
<text x="107.1" y="75.9">330</text>
<text x="148.8" y="75.7">S3</text>
<text x="160.4" y="73.3">10k</text>
<text x="202.1" y="72.1">S4</text>
<text x="212.9" y="73.2">0.1uF</text>
<text x="256" y="76.4">GND</text>
<text x="56.4" y="78.4">PC0</text>
<text x="56.4" y="80.9">PC1</text>
<text x="56.4" y="83.4">PC2</text>
<text x="79.9" y="78.4">PB0</text>
<text x="79.9" y="80.9">PB1</text>
<text x="79.9" y="83.4">PB2</text>
<text x="112.4" y="82.4" transform="rotate(-90 112.4 82.4)">LED2</text>
<text x="140.4" y="81.5">GND</text>
<text x="56.4" y="86">PC3</text>
<text x="56.4" y="88.5">PC4</text>
<text x="79.9" y="86">PB3</text>
<text x="79.9" y="88.5">PB4</text>
<text x="112.5" y="89.1">GND</text>
<text x="202.6" y="87.9">GND</text>
<text x="56.4" y="91.1">PC5</text>
<text x="56.4" y="93.6">PC6</text>
<text x="79.9" y="91.1">PB5</text>
<text x="79.9" y="93.6">PB6</text>
<text x="56.4" y="96.1">PC7</text>
<text x="56.4" y="98.7">PC8</text>
<text x="56.4" y="101.2">PC9</text>
<text x="79.9" y="96.1">PB7</text>
<text x="79.9" y="98.7">PB8</text>
<text x="79.9" y="101.2">PB9</text>
<text x="56.4" y="103.8">PC10</text>
<text x="56.4" y="106.3">PC11</text>
<text x="78.9" y="103.8">PB10</text>
<text x="78.9" y="106.3">PB11</text>
<text x="56.4" y="108.8">PC12</text>
<text x="56.4" y="111.4">PC13</text>
<text x="56.4" y="113.9">PC14</text>
<text x="78.9" y="108.8">PB12</text>
<text x="78.9" y="111.4">PB13</text>
<text x="78.9" y="113.9">PB14</text>
<text x="56.4" y="116.5">PC15</text>
<text x="66.7" y="117.9" transform="rotate(-90 66.7 117.9)">VSS</text>
<text x="69.2" y="117.9" transform="rotate(-90 69.2 117.9)">VSS</text>
<text x="71.8" y="117.9" transform="rotate(-90 71.8 117.9)">VSS</text>
<text x="74.3" y="117.9" transform="rotate(-90 74.3 117.9)">VSS</text>
<text x="76.8" y="117.9" transform="rotate(-90 76.8 117.9)">VSSA</text>
<text x="78.9" y="116.5">PB15</text>
<text x="209.6" y="115.9">+BATT</text>
<text x="69.3" y="129.8">GND</text>
<text x="210.2" y="127.1" transform="rotate(-90 210.2 127.1)">R?</text>
<text x="215.3" y="126.9" transform="rotate(-90 215.3 126.9)">20k</text>
<text x="210.2" y="137.3" transform="rotate(-90 210.2 137.3)">R?</text>
<text x="215.3" y="137.1" transform="rotate(-90 215.3 137.1)">20k</text>
<text x="60.3" y="148.9">+3.3V</text>
<text x="79.3" y="148.9">+3.3V</text>
<text x="210.3" y="147.6">GND</text>
<text x="70.2" y="152.1">J4</text>
<text x="49" y="176.8">GND</text>
<text x="90.9" y="176.8">GND</text>
<text x="63.2" y="185.1">PRPC012DFBN-RC</text>
</g>
<g font-size="1.8" fill="#0000c2">
<text x="162.6" y="26.7">VDD pairs</text>
<text x="212.1" y="27.9">VDDA pair</text>
<text x="104.1" y="33.5">Trigger ADC reading</text>
<text x="104.1" y="35.6">with Timer2</text>
<text x="104.1" y="43.7">TIM9_CH2 =</text>
<text x="104.1" y="45.7">Player button</text>
<text x="97.8" y="83.8">ADC_IN9</text>
</g>
</svg>
